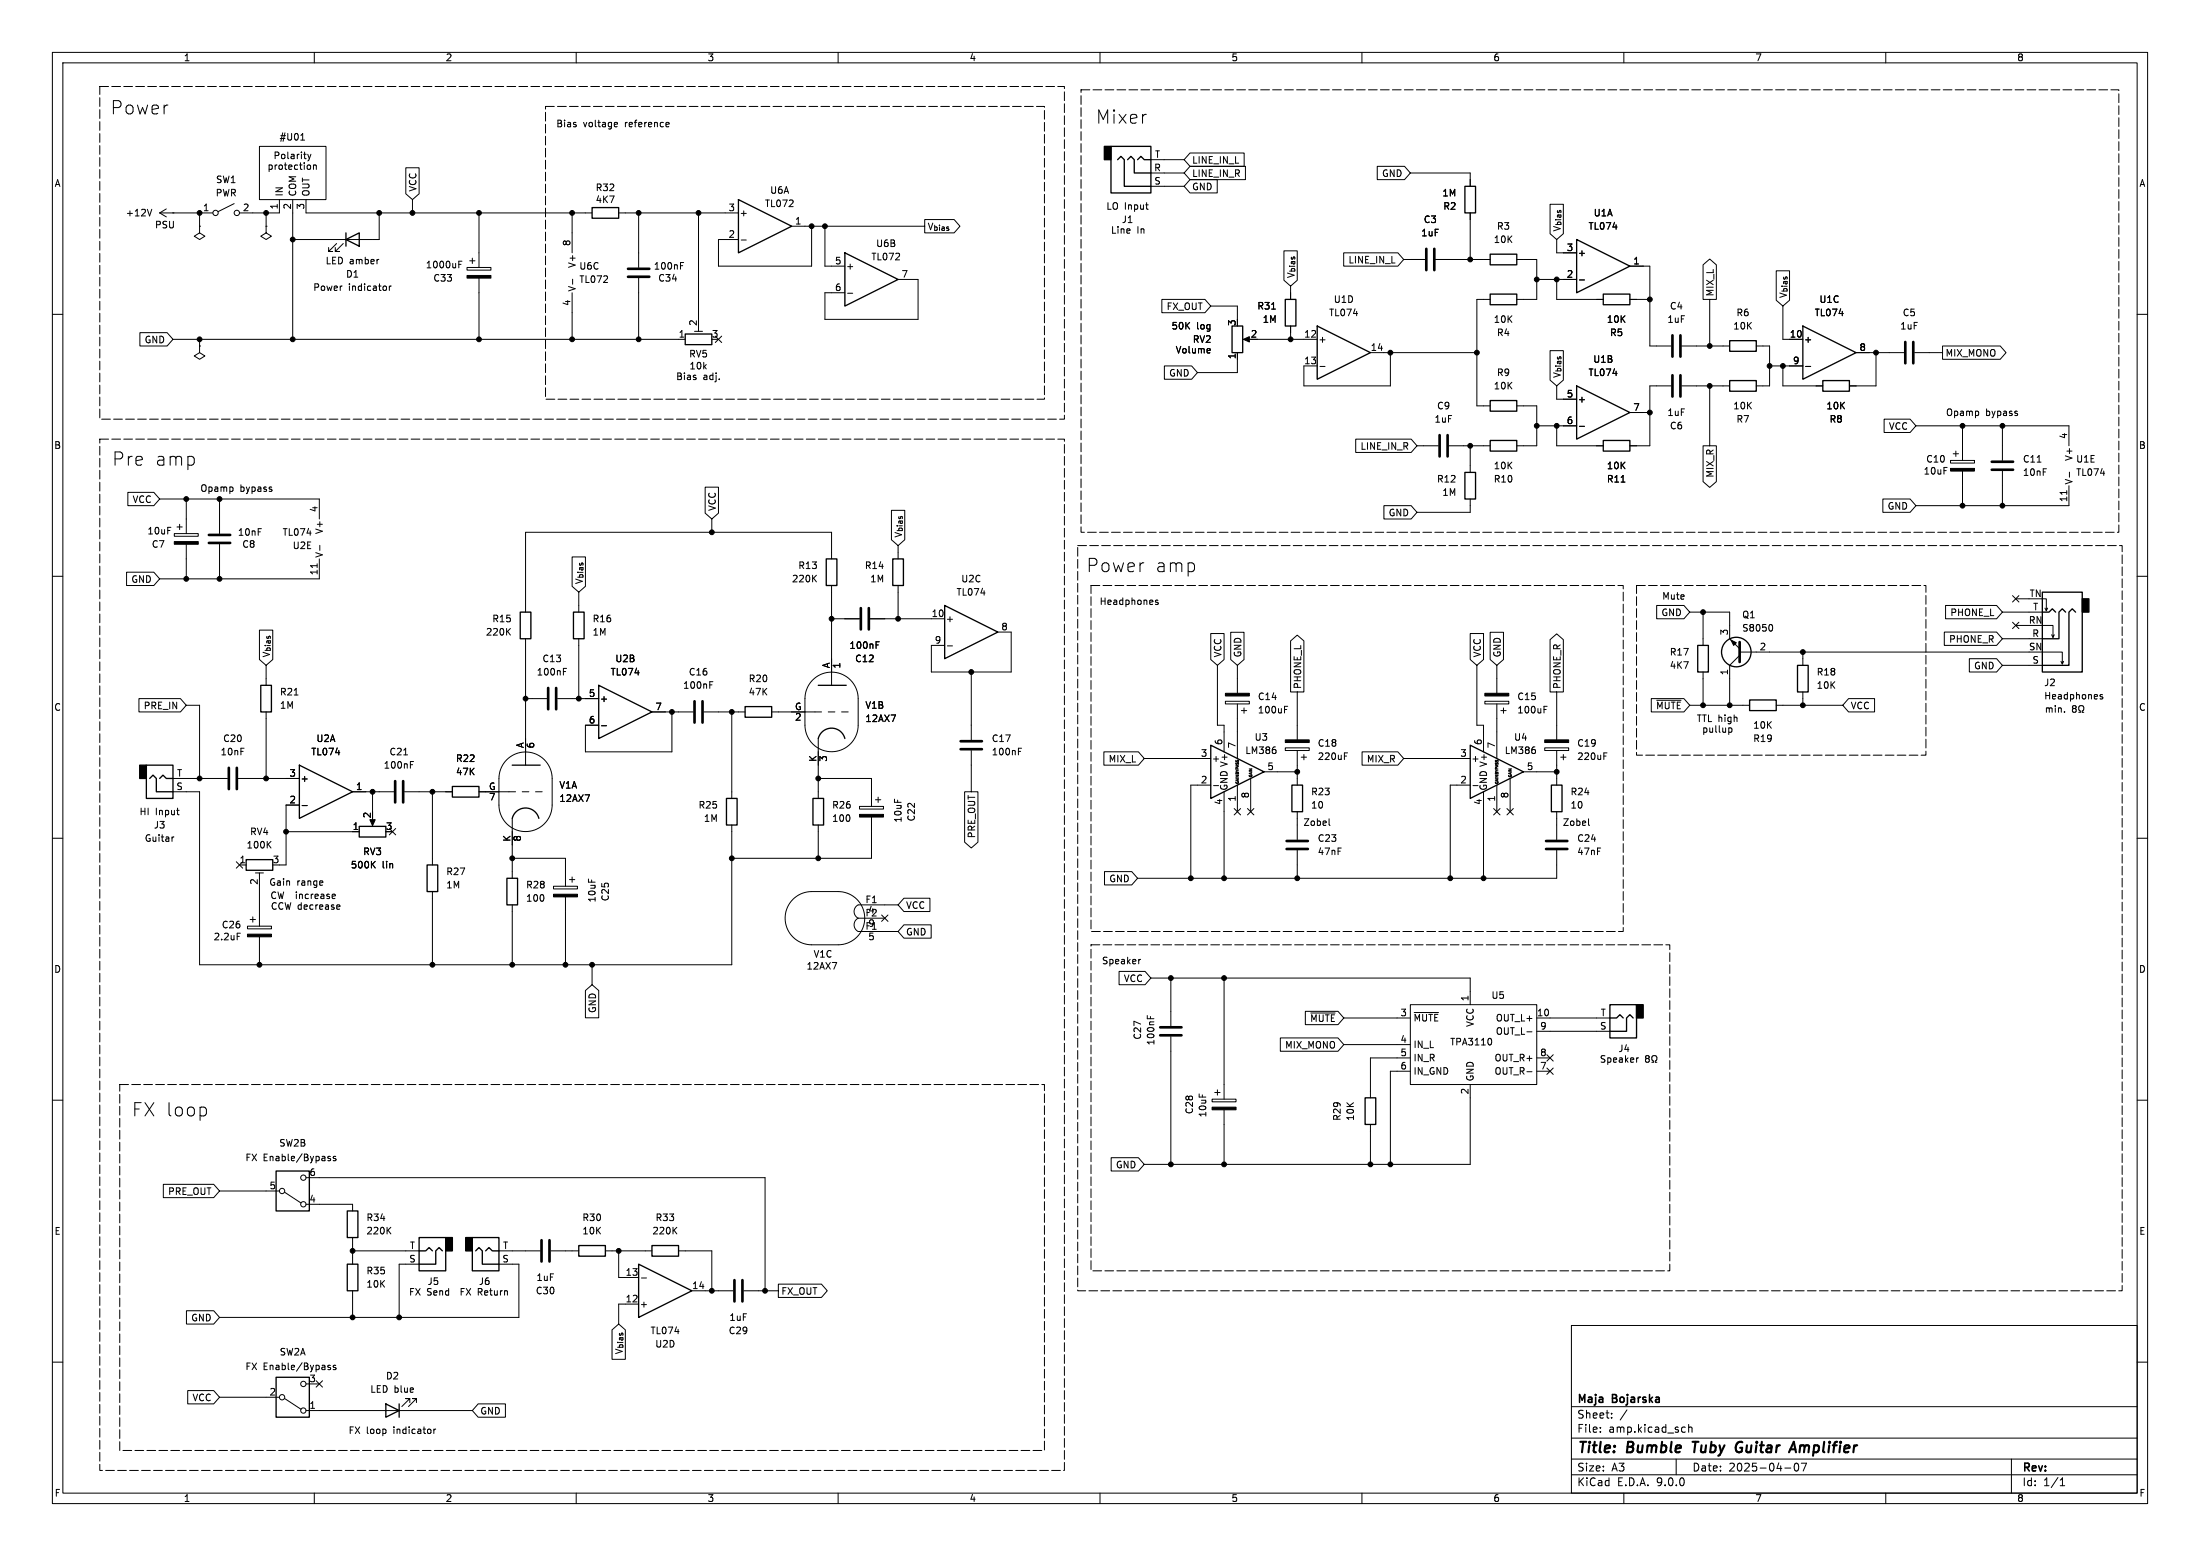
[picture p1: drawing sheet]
<svg xmlns="http://www.w3.org/2000/svg" width="420mm" height="297mm" viewBox="0 0 420 297" stroke-linecap="round" stroke-linejoin="round" font-family="sans-serif">
<g fill="none" stroke="#000" stroke-width=".19">
<path d="M10 10h400v277h-400zM12 12h396v273h-396zM60 10v2M110 10v2M160 10v2M210 10v2M260 10v2M310 10v2M360 10v2M29 39.9l-.4 1.3M31.7 39.9l-1.2 .7M44.7 38.9l-3 1.5"/>
<path d="M49.5 27.9h12.7v10.2h-12.7zM51.4 31.5v1.3M51.4 31.5h.3l.3 .2-.1 .6h-.5M52.5 31.5v.8M52.5 29.7l.6-.1 .1-.2v-.3l-.7-.1v1.3M52.9 31.5l-.4 .2M53.3 31.6l.2-.1 .4 .1v.5l-.1 .2h-.3l-.2-.1zM53.3 38.1v2.5h-7.6M53.8 29.6l.2-.2 .3 .2 .1 .4-.1 .2-.3 .1-.2-.1zM54.3 31.5h.5M54.5 31.1v1.1l.3 .1M54.9 29v1.1l.2 .2"/>
<path d="M55.1 31.9l.6-.1v-.3h-.4l-.2 .2 .1 .6h.5M55.6 29.5h.5l.1 .8M55.9 38.1v26.7M56.2 29.7l-.5 .1-.2 .2 .2 .3 .5-.1M56.8 29.4v.9M56.8 31.5h-.3l-.3 .2 .1 .6h.5M57.1 29.4l-.3 .3M57.2 31.5h.5M57.4 31.1v1.1l.3 .1M57.4 26.7h.7M57.5 29v.1M57.5 29.4v.9"/>
<path d="M57.7 25.7l.1-.2v1.2M58 29.4h.5M58.1 31.1v.1M58.1 31.5v.8M58.1 29v1.1l.4 .2M58.4 38.1v2.5h54.6M58.8 29.4l.3 .9M58.8 31.5h.3l.2 .2v.4l-.2 .2h-.3l-.2-.2zM59.1 30.3l-.3 .4M59.4 29.4l-.3 .9M59.8 31.6l.2-.1h.3l.1 .8M59.8 31.5v.8"/>
<path d="M77.5 32h2.5v5l-1.3 1.1-1.2-1.1zM78.7 38.1v2.5M117.5 23.4h.3l.1 .3-.6 .1M117.8 24.1l-.3 .1M127.3 23.4h.4v.3l-.6 .1M127.7 24.1l-.4 .1M218.7 39.1h.5M219.1 39.9h.1M219.7 35.6h6.4M219.7 33h6.4M219.7 30.5h6.4M227.2 29.2h10.3v2.6h-10.3l-1.1-1.3z"/>
<path d="M227.2 31.7h10.6v2.6h-10.6l-1.1-1.3zM227.2 34.3h5.2v2.5h-5.2l-1.1-1.2zM262.9 31.7h5.2l1.1 1.3-1.1 1.3h-5.2zM269.2 33h11.5v2.6M295.9 39h2.6v5.6l-1.3 1.1-1.3-1.1zM30.5 40.6l1.2 .8M30.5 40.6h10.1M33 40.6h.1M38.1 43.2v1.3l1 .6-1 .6-1-.6 1-.6M38.1 43.2h.1M38.1 40.6v2.6M50.8 43.2v1.3l1 .6-1 .6-1-.6 1-.6"/>
<path d="M50.8 43.2h.1M50.8 40.6v2.6M64.3 46.5l-1.6 1.5h.8h-.8v-.8M65.5 46.5l-1.5 1.5h.8h-.8v-.8M72.2 49.5h.1M72.4 40.6v5.1h-16.5M74.3 54.6v.8M74.7 54.6l-.4 .2M87.6 50.5h.4M87.6 49.9h.6M89.2 51.1h4.5v.5h-4.5zM89.7 49.8h1"/>
<path d="M90.2 49.3v1M91.4 40.6v10.5M91.4 53.1v11.7M109.2 40.6v7.7M109.2 55.9v8.9M109.3 53.3v1M118.1 40.6h22.9M121.9 40.6v10.5M121.9 53.1v11.7M129.9 50.7h.4M129.9 50.1h.6M133.3 40.6v20.4"/>
<path d="M141.5 45.8h1M151.1 43.2h25.4M154.9 43.2v7.6h-17.7v-5.1h3.8M157.5 43.2v7.6h3.8M161.8 56h1M171.4 53.3h3.9v7.7h-17.8v-5.1h3.8M176.5 41.9h5.6l1.2 1.3-1.2 1.3h-5.6zM221.8 57.1h8.2l1.1 1.3-1.1 1.3h-8.2zM231.1 58.4h5.1v2.6M242.8 59h.7M245.1 47.9h2.6v5.6l-1.3 1.1-1.3-1.1zM246.4 54.6v2.6"/>
<path d="M256.5 48.3h10.4l1.1 1.2-1.1 1.3h-10.4zM268 49.5h4M274.1 49.5h10.4M280.7 40.6v8.9M284.5 57.2h-2.6v20.3h2.6M289.6 49.5h3.8v7.7h-3.8M293.4 53.3h7.6M297.2 45.7v2.6h3.8M297.2 53.3v3.9h8.9M301.5 53.4h1M311.1 50.8h3.9v15.2h4M311.1 57.2h3.9"/>
<path d="M325.1 50.6l1.3-1.2 1.3 1.2v6.6h-2.6zM326.4 57.2v8.8M339.1 51.7h2.5v5.6l-1.2 1.1-1.3-1.1zM340.4 58.4v6.4h3.8M10 60h2M26.7 63.5h5.2l1.1 1.3-1.1 1.2h-5.2zM33 64.8h97.8M38.1 66v1.3l1 .6-1 .7-1-.7 1-.6M38.1 66h.1M38.1 64.8v1.2M132.6 63.2h1.5M133.3 62.2v1"/>
<path d="M136.6 64.2l1.2 1.2M137.8 64.2l-1.2 1.2M222.3 69.8h5.2l1.1 1.3-1.1 1.3h-5.2zM230.9 66.5l.1 .3-.6 .2M231 67.3l-.1 .1M236.2 67.3v3.8h-7.6M237.7 64.8h1.1M240 64.8h11.5M246.4 62.2v2.6M252 69.9h1M261.6 67.3h20.3M265.4 67.3v6.4h-16.5v-3.8h2.6"/>
<path d="M289.6 77.5h3.8v7.6h-3.8M295.9 66.9h2.6v5.6l-1.3 1.2-1.3-1.2zM297.2 73.7v2.5h3.8M311.1 78.7h3.9M319 73.7h-4v11.4h-3.9M321.1 73.7h9.1M321.1 66h9.1M326.4 73.7v11.4M335.3 66h2.5v7.7h-2.5M337.8 69.9h6.4M340.4 69.9v3.8h7.6M344.7 69.9h1"/>
<path d="M354.3 67.3h9.2M358.1 67.3v6.4h-5M365.5 67.3h5.3M370.8 66h11.1l1.1 1.3-1.1 1.3h-11.1zM408 60h2M24.4 94h5l1.1 1.3-1.1 1.2h-5zM30.5 95.3h30.5v3.8M35.6 95.3v6.6M41.9 95.3v6.6M134.6 93h2.6v4.9l-1.3 1.2-1.3-1.2zM135.9 99.1v2.5M170.2 97.4h2.5v5.6l-1.3 1.1-1.2-1.1z"/>
<path d="M258.8 83.8h10.6l1.1 1.3-1.1 1.3h-10.6zM264.2 96.5h5.2l1.1 1.3-1.1 1.3h-5.2zM270.5 85.1h4.1M276.6 85.1h7.9M280.7 85.1v5.1M280.7 95.3v2.5h-10.2M293.4 81.3h7.6M297.2 81.3v3.8h8.9M301.5 81.4h1M309.5 92h.7M325.1 85.1h2.6v6.8l-1.3 1.1-1.3-1.1zM359.4 95.2h5.2l1.2 1.3-1.2 1.3h-5.2z"/>
<path d="M359.7 80h4.9l1.2 1.3-1.2 1.3h-4.9zM365.8 81.3h29.2v3.8M372.4 87.9h4.5v.5h-4.5zM372.9 86.6h1M373.4 86.1v1M374.6 81.3v6.6M374.6 89.9v6.6M382.3 81.3v6.6M382.3 89.9v6.6M388.9 88.2h.7M394.6 93.6v.8M395 92.7v3.8h-29.2"/>
<path d="M395.1 90.1v1M10 110h2M24.2 109.2h5.2l1.1 1.3-1.1 1.3h-5.2zM33.3 101.9h4.5v.5h-4.5zM33.8 100.6h1M34.3 100.1v1M35.6 103.9v6.6M41.9 103.9v6.6M60.5 107.6v.7M61 106.7v3.8h-30.5M61.1 104.1v1M97.4 120l-.7 .7"/>
<path d="M109.2 106.3h2.6v5.6l-1.3 1.1-1.3-1.1zM110.5 113v3.8M155.3 110.3l.6 .8M155.9 109.8l-.8 .7M158.7 118.1h5.4M158.7 106.7v-5.1h-58.4v15.2M158.7 111.8v19M166.1 118.1h14.2M171.4 104.1v2.6M171.4 111.8v6.3M221.1 114.6l-.3-.1-.2 .2v.2l.5 .1v.3h-.5M316.3 115.6h5.2l1.1 1.2-1.1 1.3h-5.2z"/>
<path d="M322.6 116.8h7.6v5.1l1.9 1.9M325.1 116.8v6.4M338.1 119.2a.79 .79 0 0 1 0 1.3M371.4 115.6h9.8l1.1 1.2-1.1 1.3h-9.8zM382.3 116.8h7.6M384.2 113.7l1.2 1.2M384.2 118.8l1.2 1.2M384.8 114.3h2.5M384.8 119.4h2.5M385.4 113.7l-1.2 1.2M385.4 118.8l-1.2 1.2M389.9 119.4h2v2.3l.3-.5"/>
<path d="M389.9 114.3h.8v2.3l.2-.5M390.4 116.1l.3 .5M408 110h2M26.5 133.3h7.9l1.2 1.3-1.2 1.3h-7.9zM35.6 134.6h2.5v14M49.5 120.3h2.6v5.6l-1.3 1.1-1.3-1.1zM50.8 127v3.8M50.8 135.9v12.7M56.2 132.7h.7M96.9 120.5l.5 .7M100.3 133.4h4.1M100.3 121.9v24.2"/>
<path d="M106.4 133.4h7.9M107.6 128.2h.4M107.6 127.6h.6M110.5 121.9v11.5M114.8 138.5h1M124.5 135.9h7.8M128.3 135.9v7.6h-16.5v-5.1h2.5M134.4 135.9h7.8M135.5 130.7h.4M135.5 130.1h.6M139.7 135.9v16.5M147.3 135.9h9.5"/>
<path d="M155.1 129.8a5.1 5.1 0 0 1 5.6-1.1 5.1 5.1 0 0 1 3.1 4.7v5a5.1 5.1 0 0 1-5.1 5.1 5.1 5.1 0 0 1-5-5.1v-5a5.1 5.1 0 0 1 1.4-3.6zM158.1 135.9h1.3M160.7 135.9h1.2M167.2 123.1h.5M167.2 122.5h.7M180.9 123.3h.9M185.4 128.3v12.9M190.5 120.7h2.5v7.6h-15.2v-5.1h2.5M231.1 120.9h2.6v5l-1.3 1.1-1.3-1.1zM232.4 127v11.4h1.3v5.1M233.9 133.9h4.6v.5h-4.6zM234.9 120.7h2.6v5.2l-1.3 1.1-1.3-1.1z"/>
<path d="M236.2 127v5.3M236.2 134.4v10.4M237 135.6h1M237.5 135.1v1M245.2 135.4h.4M245.2 134.8h.6M246.4 122.3l1.2-1.1 1.3 1.1v9.8h-2.5zM247.6 132.1v9.1M280.7 120.9h2.5v5l-1.3 1.1-1.2-1.1zM281.9 127v11.4h1.3v5.1M283.5 133.9h4.5v.5h-4.5zM284.5 120.7h2.5v5.2l-1.3 1.1-1.2-1.1z"/>
<path d="M285.7 127v5.3M285.7 134.4v10.4M286.5 135.6h1M287 135.1v1M294.8 135.4h.4M294.8 134.8h.6M295.9 122.1l1.3-1.1 1.3 1.1v10h-2.6zM297.2 132.1v9.1M315.2 133.3h6.3l1.1 1.3-1.1 1.3h-6.3zM316.3 133.7h4.6M322.6 134.6h11.4M325.1 128.3v6.3"/>
<path d="M330.5 139l.1 .2v.5l-.2 .1-.4-.1M332.1 124.5h55.2M332.1 125.1l-1.9 1.9v7.6M339.1 134.6h12.7M344.2 124.5v2.5M344.2 132.1v2.5M352.9 133.3h5v2.6h-5l-1.1-1.3zM371.2 120.6h10l1.1 1.3-1.1 1.3h-10zM376 125.7h5.2l1.1 1.3-1.1 1.3h-5.2zM382.3 127h7.6M382.3 121.9h7.6M389.9 124.5h3.8v2.2l.3-.5"/>
<path d="M391.7 121.2l.2 .5M393.4 126.2l.3 .5M394.1 135.8v.2M395.9 135.2l-.3-.2 .3-.3h.2l.3 .2-.3 .3M395.9 135.2l-.3 .3 .1 .3 .2 .2 .3-.1 .2-.2v-.2l-.3-.3M395.9 135.2h.2M396.8 136h.3v-.3a.54 .54 0 0 1-.2-.7 .54 .54 0 0 1 .7-.2l.2 .6-.3 .3v.3h.3M401.4 132.6h-.3l-.2 .2 .1 .1 .4 .2v.3h-.5M10 160h2M33 151.1h5.1v33.1h101.6v-26.7M33 148.6h10.4M33.2 159.8h-.2"/>
<path d="M33.7 154.7h.5M34.1 155.5h.1M45.5 148.6h11.6M54.6 158.8h14M57.1 153.7h-2.5v11.4h-1.3M57.7 153.8h.9M67.3 151.1h7.9M71.1 151.1v3.8M71.1 156.2v1M74.3 158.1l1.2 1.3M75.5 158.1l-1.2 1.3M77.1 144.1h.7"/>
<path d="M77.2 151.1h9.2M78.3 146h.5M78.3 145.4h.7M82.5 151.1v14M91.4 151.1h7M96.7 145a5.1 5.1 0 0 1 5.6-1.1 5.1 5.1 0 0 1 3.1 4.7v5.1a5.1 5.1 0 0 1-5.1 5 5.1 5.1 0 0 1-5.1-5v-5.1a5.1 5.1 0 0 1 1.5-3.6zM97.8 156.2v11.4M99.7 151.1h1.3M102.2 151.1h1.3M156.2 141v11.4M156.2 157.5v6.3M156.2 148.6h10.2v5.3"/>
<path d="M164.1 153.9h4.6v.5h-4.6zM166.4 156v7.8h-26.7M167.1 152.7h1M167.6 152.1v1.1M184.1 151.1h2.6v9.6l-1.3 1.2-1.3-1.2zM185.4 143.3v7.8M194.4 143.4h.4M194.4 142.8h.6M210.7 143.5h6.6l1.1 1.3-1.1 1.3h-6.6zM218.4 144.8h12.7M231.1 149.9h-3.8v17.7M231.7 150h.9"/>
<path d="M233.7 151.1v16.5M235.6 154.3l1.2 1.2M236.2 149.9v5M236.8 154.3l-1.2 1.2M238.2 154.3l1.2 1.2M238.8 148.6v6.3M239.4 154.3l-1.2 1.2M241.3 147.3h6.3M243.5 143.2v.5M245.4 142.7h4.5v.6h-4.5zM247.6 143.3v6.6M247.6 154.9v5.4"/>
<path d="M248.4 144.5h1M248.9 144v1M253.7 156.3v1.1l.2 .2M256.7 144.3h.4M256.7 143.7h.6M260 143.5h6.9l1.1 1.3-1.1 1.3h-6.9zM268 144.8h12.7M280.7 149.9h-3.8v17.7M281.2 150h1M283.2 151.1v16.5M285.1 154.3l1.3 1.2M285.7 149.9v5"/>
<path d="M286.4 154.3l-1.3 1.2M287.7 154.3l1.2 1.2M288.3 148.6v6.3M288.9 154.3l-1.2 1.2M290.8 147.3h6.4M293.1 143.2v.5M294.9 142.7h4.6v.6h-4.6zM297.2 143.3v6.6M297.2 154.9v5.4M297.9 144.5h1.1M298.4 144v1M303.3 156.3v1.1l.1 .2"/>
<path d="M306.2 144.3h.4M306.2 143.7h.6M408 160h2M45.1 164.5l1.2 1.2M45.3 178.1h.6M45.7 165.1h1.3M46.3 164.5l-1.2 1.2M47.2 176.8h4.6v.5h-4.6zM47.8 175.5h1M48.3 175v1M48.8 166.6h1.5M49.5 166.6v1"/>
<path d="M49.5 168.9v7.9M49.5 178.8v5.4M51.2 161.1l.5 .8M51.7 160.6l-.7 .7M63.6 170.7h.4v.3l-.6 .1M64 171.5h-.4M64.5 172.7l.3 .1 .1 .2-.6 .1M64.8 173.5l-.3 .1M71.1 165l.5 .7M71.6 164.4l-.7 .7M82.5 170.2v14M97.8 172.7v11.5"/>
<path d="M97.8 163.8h10.1v5.4M105.7 169.2h4.5v.5h-4.5zM107.9 171.2v13M108.7 167.9h1M109.2 167.4v1M151.4 171.7a5.1 5.1 0 0 1 3.5-1.5h5.1a5.1 5.1 0 0 1 5.1 5.1 5.1 5.1 0 0 1-5.1 5h-5.1a5.1 5.1 0 0 1-4.6-3.1 5.1 5.1 0 0 1 1.1-5.5zM163.8 175.3a1.42 1.42 0 0 0-.8 1.2 1.42 1.42 0 0 0 .8 1.3h7.6M163.8 175.3h5.1M166.6 177.4h.7M168.3 174.7l1.2 1.2M169.5 174.7l-1.2 1.2M171.4 172.7h-7.6a1.42 1.42 0 0 0-.8 1.3 1.42 1.42 0 0 0 .8 1.3"/>
<path d="M172.6 171.4h4.9v2.6h-4.9l-1.2-1.3zM172.6 176.5h5.2v2.6h-5.2l-1.2-1.3zM210.9 166.4h5.2l1.1 1.2-1.1 1.3h-5.2zM247.6 162.3v5.3M297.2 162.3v5.3h-80M111.8 189.1l1.2-1.1 1.3 1.1v5.2h-2.5zM113 184.2v3.8M213.6 185.4h5l1.1 1.3-1.1 1.3h-5zM217.8 183.1l-.4 .1M219 193.8v.6M219.6 194v.4M219.7 186.7h61v5.1"/>
<path d="M223.5 186.7v9.1M223.5 197.9v24.3M233.7 186.7v23.1M244.4 198.1h11l1.1 1.3-1.1 1.3h-11zM249.2 193h6.2l1.1 1.3-1.1 1.3h-6.2zM250.2 193.4h4.7M256.5 194.3h12.7M256.5 199.4h12.7M269.2 191.8h24.2v15.2h-24.2zM270 193.3h4.6M284.6 198.3l.2 .4-.2 .6M291.5 196.9h1"/>
<path d="M293.4 196.9h13.9M293.4 194.3h13.9M10 210h2M231.4 209.8h4.6v.5h-4.6zM231.9 208.5h1M232.4 208v1M233.7 211.8v10.4M261.6 214.6v7.6M269.2 201.9h-7.6v7.7M269.2 204.5h-3.8v17.7M280.7 207v15.2h-62.3M291.5 204.6h1"/>
<path d="M293.4 201.9h2.5M293.4 204.5h2.5M295.3 203.9l1.2 1.2M295.3 201.3l1.2 1.2M296.5 203.9l-1.2 1.2M296.5 201.3l-1.2 1.2M312.8 201.9l-.3 .1M314.4 202l-.3-.2 .3-.3h.2l.3 .2-.3 .3M314.4 202l-.3 .3 .1 .3 .2 .2 .3-.1 .2-.2v-.2l-.3-.3M314.4 202h.2M315.3 202.8h.3v-.3a.54 .54 0 0 1-.2-.7 .54 .54 0 0 1 .7-.2l.2 .6-.3 .3v.3h.3M408 210h2"/>
<path d="M31.2 226.1h9.6l1.1 1.2-1.1 1.3h-9.6zM41.9 227.3h11.4M54.4 227.6l3.1 2M58.4 229.9h8.9v1.2M58.4 224.8h87.6v21.6M63.1 220.8l-.3-.1-.2 .2v.2l.5 .1v.3h-.5M64.1 220.8l-.3-.1-.2 .2 .1 .2 .4 .1v.3h-.5M67.3 236.2v5.1M67.3 238.8h12.7M74.1 234.8l.5 .7M74.6 234.3l-.7 .7M95.2 238.8h7.9"/>
<path d="M105.2 238.8h5.3M115.6 238.8h8.9M118.1 238.8v5h3.8M128.7 234.8l.5 .7M129.2 234.3l-.7 .7M129.5 238.8h6.4v7.6M212.1 221h5.2l1.1 1.2-1.1 1.3h-5.2zM35.6 250.2h5.2l1.1 1.3-1.1 1.2h-5.2zM67.3 246.4v5.1M80 241.3h-3.8v10.2M95.2 241.3h3.9v10.2h-57.2M116.8 253.8l1.3-1.1 1.3 1.1v5.7h-2.6z"/>
<path d="M121.9 248.9h-3.8v3.8M122.4 243.9h1M132.1 246.4h7.9M142 246.4h6.6M148.6 245.1h8.2l1.1 1.3-1.1 1.3h-8.2zM300 253h108v32h-108zM10 260h2M35.8 265.4h5l1.1 1.3-1.1 1.3h-5zM41.9 266.7h11.4M54.4 267l3.1 2M58.4 269.2h31.8M58.4 264.2h2.6"/>
<path d="M60.4 263.6l1.2 1.2M61.6 263.6l-1.2 1.2M63.1 260.7l-.3-.1-.2 .2v.2l.5 .1v.3h-.5M64.1 260.7l-.3-.1-.2 .2 .1 .2 .4 .1v.3h-.5M78.2 267.7v-.7h-.7h.7l-1.5 1.5M79.5 267.7v-.7h-.8h.8l-1.5 1.5M82.8 272.8v.8M83.2 272.8l-.4 .2M91.3 268h5.2v2.5h-5.2l-1.1-1.3zM300 278.5h108M300 274.5h108M300 268.5h108"/>
<path d="M305.5 273.2v.2M305.5 272.5v.1M307.7 270.5v.2M307.7 269.8v.1M310.6 269.1l-1.3 1.9M320 278.5v3M321.6 272.4l.1 .1M321.7 273.3l-.1 .1M322.4 271.9v1.5M322.4 272.5l.2-.1 .3 .1 .1 .9M342.7 279.4l.2-.1a.8 .8 0 0 1 .5 .7 .8 .8 0 0 1-.5 .8l-.2-.2-.2-.4zM344.9 279.3l-.7 1.5"/>
<path d="M384 278.5v6.5M408 260h2M60 285v2M110 285v2M160 285v2M210 285v2M260 285v2M300 281.5h108M310 285v2M340.7 280.2h1.2M360 285v2M393.3 283.6h.9"/>
<path d="M393.3 282.5l.4-.4v1.5"/>
<circle cx="41.1" cy="40.6" r=".51"/>
<circle cx="45.2" cy="40.6" r=".51"/>
<circle cx="53.8" cy="227.3" r=".51"/>
<circle cx="57.9" cy="224.8" r=".51"/>
<circle cx="57.9" cy="229.9" r=".51"/>
<circle cx="53.8" cy="266.7" r=".51"/>
<circle cx="57.9" cy="264.2" r=".51"/>
<circle cx="57.9" cy="269.2" r=".51"/>
</g>
<path d="M323.1 275.2h1.2M323.7 275.2l-.3 2M332.2 276.3h.4M332.4 277.1l-.5 .1M332.4 275.2l-.5 .1M341.8 276.6h.9M342.4 275.2l.5 2" fill="none" stroke="#000" stroke-width=".4"/>
<g fill="none" stroke="#000" stroke-width=".51">
<path d="M119.9 52.8h4.1M119.9 51.3h4.1M272.3 47.5v4.1M273.8 47.5v4.1M319.3 64v4.1M319.3 71.6v4.1M320.8 64v4.1M320.8 71.6v4.1M363.7 65.3v4M365.3 65.3v4M274.8 83.1v4M276.4 83.1v4"/>
<path d="M380.2 89.7h4.1M380.2 88.1h4.1M39.9 103.6h4M39.9 102.1h4M164.3 116.1v4M165.9 116.1v4M104.6 131.3v4.1M106.2 131.3v4.1M132.6 133.9v4M134.1 133.9v4M332.1 122.6v3.8M43.7 146.6v4"/>
<path d="M45.2 146.6v4M75.4 149.1v4.1M77 149.1v4.1M183.4 143h4.1M183.4 141.5h4.1M245.6 162.1h4.1M245.6 160.5h4.1M295.1 162.1h4.1M295.1 160.5h4.1M221.5 197.6h4.1M221.5 196.1h4.1M103.4 236.7v4.1"/>
<path d="M104.9 236.7v4.1M140.2 244.3v4.1M141.7 244.3v4.1"/>
</g>
<g fill="#000" stroke="#000" stroke-width=".19">
<path d="M89.2 52.6h4.5v.5h-4.5zM237.4 64.8l1.1-.5v1zM372.4 89.4h4.5v.5h-4.5zM33.3 103.4h4.5v.5h-4.5zM233.9 132.3h4.6v.5h-4.6zM283.5 132.3h4.5v.5h-4.5zM330.5 122.2l1 .5-.5 .5zM70.6 156.5h1l-.5 1.1zM164.1 155.4h4.6v.6h-4.6zM245.4 141.2h4.5v.5h-4.5zM294.9 141.2h4.6v.5h-4.6zM47.2 178.3h4.6v.5h-4.6z"/>
<path d="M105.7 170.7h4.5v.5h-4.5zM231.4 211.3h4.6v.5h-4.6z"/>
<circle cx="38.1" cy="40.6" r=".46"/>
<circle cx="50.8" cy="40.6" r=".46"/>
<circle cx="55.9" cy="45.7" r=".46"/>
<circle cx="72.4" cy="40.6" r=".46"/>
<circle cx="78.7" cy="40.6" r=".46"/>
<circle cx="91.4" cy="40.6" r=".46"/>
<circle cx="109.2" cy="40.6" r=".46"/>
<circle cx="121.9" cy="40.6" r=".46"/>
<circle cx="133.3" cy="40.6" r=".46"/>
<circle cx="154.9" cy="43.2" r=".46"/>
<circle cx="157.5" cy="43.2" r=".46"/>
<circle cx="280.7" cy="49.5" r=".46"/>
<circle cx="293.4" cy="53.3" r=".46"/>
<circle cx="297.2" cy="53.3" r=".46"/>
<circle cx="315" cy="57.2" r=".46"/>
<circle cx="38.1" cy="64.8" r=".46"/>
<circle cx="55.9" cy="64.8" r=".46"/>
<circle cx="91.4" cy="64.8" r=".46"/>
<circle cx="109.2" cy="64.8" r=".46"/>
<circle cx="121.9" cy="64.8" r=".46"/>
<circle cx="246.4" cy="64.8" r=".46"/>
<circle cx="265.4" cy="67.3" r=".46"/>
<circle cx="281.9" cy="67.3" r=".46"/>
<circle cx="315" cy="78.7" r=".46"/>
<circle cx="326.4" cy="73.7" r=".46"/>
<circle cx="326.4" cy="66" r=".46"/>
<circle cx="337.8" cy="69.9" r=".46"/>
<circle cx="340.4" cy="69.9" r=".46"/>
<circle cx="358.1" cy="67.3" r=".46"/>
<circle cx="35.6" cy="95.3" r=".46"/>
<circle cx="41.9" cy="95.3" r=".46"/>
<circle cx="280.7" cy="85.1" r=".46"/>
<circle cx="293.4" cy="81.3" r=".46"/>
<circle cx="297.2" cy="81.3" r=".46"/>
<circle cx="374.6" cy="81.3" r=".46"/>
<circle cx="374.6" cy="96.5" r=".46"/>
<circle cx="382.3" cy="81.3" r=".46"/>
<circle cx="382.3" cy="96.5" r=".46"/>
<circle cx="35.6" cy="110.5" r=".46"/>
<circle cx="41.9" cy="110.5" r=".46"/>
<circle cx="135.9" cy="101.6" r=".46"/>
<circle cx="158.7" cy="118.1" r=".46"/>
<circle cx="171.4" cy="118.1" r=".46"/>
<circle cx="325.1" cy="116.8" r=".46"/>
<circle cx="100.3" cy="133.4" r=".46"/>
<circle cx="110.5" cy="133.4" r=".46"/>
<circle cx="128.3" cy="135.9" r=".46"/>
<circle cx="139.7" cy="135.9" r=".46"/>
<circle cx="185.4" cy="128.3" r=".46"/>
<circle cx="325.1" cy="134.6" r=".46"/>
<circle cx="330.2" cy="134.6" r=".46"/>
<circle cx="344.2" cy="124.5" r=".46"/>
<circle cx="344.2" cy="134.6" r=".46"/>
<circle cx="38.1" cy="148.6" r=".46"/>
<circle cx="50.8" cy="148.6" r=".46"/>
<circle cx="54.6" cy="158.8" r=".46"/>
<circle cx="71.1" cy="151.1" r=".46"/>
<circle cx="82.5" cy="151.1" r=".46"/>
<circle cx="156.2" cy="148.6" r=".46"/>
<circle cx="247.6" cy="147.3" r=".46"/>
<circle cx="297.2" cy="147.3" r=".46"/>
<circle cx="97.8" cy="163.8" r=".46"/>
<circle cx="139.7" cy="163.8" r=".46"/>
<circle cx="156.2" cy="163.8" r=".46"/>
<circle cx="227.3" cy="167.6" r=".46"/>
<circle cx="233.7" cy="167.6" r=".46"/>
<circle cx="247.6" cy="167.6" r=".46"/>
<circle cx="276.9" cy="167.6" r=".46"/>
<circle cx="283.2" cy="167.6" r=".46"/>
<circle cx="49.5" cy="184.2" r=".46"/>
<circle cx="82.5" cy="184.2" r=".46"/>
<circle cx="97.8" cy="184.2" r=".46"/>
<circle cx="107.9" cy="184.2" r=".46"/>
<circle cx="113" cy="184.2" r=".46"/>
<circle cx="223.5" cy="186.7" r=".46"/>
<circle cx="233.7" cy="186.7" r=".46"/>
<circle cx="67.3" cy="238.8" r=".46"/>
<circle cx="118.1" cy="238.8" r=".46"/>
<circle cx="223.5" cy="222.2" r=".46"/>
<circle cx="233.7" cy="222.2" r=".46"/>
<circle cx="261.6" cy="222.2" r=".46"/>
<circle cx="265.4" cy="222.2" r=".46"/>
<circle cx="67.3" cy="251.5" r=".46"/>
<circle cx="76.2" cy="251.5" r=".46"/>
<circle cx="135.9" cy="246.4" r=".46"/>
<circle cx="146" cy="246.4" r=".46"/>
</g>
<g fill="none" stroke="#000" stroke-width=".25">
<path d="M113 39.6h5.1v2.1h-5.1zM141 38.1l10.1 5.1-10.1 5.1zM212.1 27.9h7.6v8.9h-7.6zM213.4 30.5l.6-.7 .6 .7v5.1h5.1M215.3 30.5l.6-.7 .6 .7v2.5h3.2M217.2 30.5l.6-.7 .6 .7h1.3M279.7 35.6h2v5h-2zM66 45.7l2.6-1.2v2.5zM66 44.5v2.5M161.3 48.3l10.1 5-10.1 5.1zM245.4 57.2h2v5h-2zM284.5 56.1h5.1v2.1h-5.1z"/>
<path d="M284.5 48.5h5.1v2h-5.1zM301 45.7l10.1 5.1-10.1 5.1zM306.1 56.1h5v2.1h-5zM130.8 63.8h5.1v2h-5.1zM235.2 62.2h2v5.1h-2zM251.5 62.2l10.1 5.1-10.1 5.1zM284.5 76.5h5.1v2h-5.1zM301 73.7l10.1 5-10.1 5.1zM330.2 65h5.1v2.1h-5.1zM330.2 72.6h5.1v2.1h-5.1zM344.2 62.2l10.1 5.1-10.1 5.1zM348 72.6h5.1v2.1h-5.1z"/>
<path d="M279.7 90.2h2v5.1h-2zM284.5 84.1h5.1v2h-5.1zM306.1 84.1h5v2h-5zM99.3 116.8h2v5.1h-2zM109.5 116.8h2v5.1h-2zM157.7 106.7h2.1v5.1h-2.1zM170.4 106.7h2.1v5.1h-2.1zM180.3 115.6l10.2 5.1-10.2 5zM389.9 113h7.6v15.3h-7.6zM389.9 116.8h1.3l.6-.6 .6 .6M394.3 116.8l-.6-.6-.6 .6v5.1h-3.2M396.2 116.8l-.6-.6-.6 .6v10.2h-5.1"/>
<path d="M49.8 130.8h2v5.1h-2zM114.3 130.8l10.2 5.1-10.2 5.1zM142.2 134.9h5.1v2h-5.1zM156.2 130.8h5.3M324.1 123.2h2v5.1h-2zM334 133.6h5.1v2h-5.1zM343.2 127h2v5.1h-2zM27.9 146.1h5.1v6.3h-5.1zM28.6 148.6l.6-.6 .6 .6v2.5h3.2M30.5 148.6l.6-.6 .6 .6h1.3M57.1 146.1l10.2 5-10.2 5.1zM68.6 157.7h5.1v2.1h-5.1z"/>
<path d="M86.4 150.1h5v2h-5zM97.8 146.1h5.3M97.8 156.2a2.62 2.62 0 0 1 2.5-2 2.62 2.62 0 0 1 2.6 2M138.7 152.4h2v5.1h-2zM155.2 152.4h2v5.1h-2zM156.2 141a2.62 2.62 0 0 1 2.5-2 2.62 2.62 0 0 1 2.6 2M231.1 142.2l10.2 5.1-10.2 5.1zM246.6 149.9h2.1v5h-2.1zM280.7 142.2l10.1 5.1-10.1 5.1zM296.2 149.9h2v5h-2zM47 164.1h5.1v2h-5.1zM81.5 165.1h2.1v5.1h-2.1z"/>
<path d="M96.8 167.6h2v5.1h-2zM307.3 191.8h5.1v6.3h-5.1zM307.3 194.3h1.3l.6-.6 .7 .6M311.8 194.3l-.7-.6-.6 .6v2.6h-3.2M260.6 209.6h2v5h-2zM52.7 223.5h6.4v7.6h-6.4zM66.3 231.1h2v5.1h-2zM80 236.2h5.1v6.4h-5.1zM80 238.8h1.3l.6-.7 .6 .7M84.5 238.8l-.7-.7-.6 .7v2.5h-3.2M90.2 236.2h5v6.4h-5zM90.8 238.8l.6-.7 .7 .7v2.5h3.1"/>
<path d="M92.7 238.8l.6-.7 .7 .7h1.2M110.5 237.7h5.1v2.1h-5.1zM124.5 237.7h5v2.1h-5zM66.3 241.3h2v5.1h-2zM121.9 241.3l10.2 5.1-10.2 5.1zM52.7 262.9h6.4v7.6h-6.4zM73.7 268l2.5 1.2-2.5 1.3zM76.2 268v2.5"/>
<circle cx="331.5" cy="124.5" r="2.82"/>
</g>
<path d="M210.8 27.9h1.3v2.6h-1.3zM397.5 114.3h1.3v2.5h-1.3zM26.7 146.1h1.2v2.5h-1.2zM312.4 191.8h1.3v2.5h-1.3zM85.1 236.2h1.3v2.6h-1.3zM88.9 236.2h1.3v2.6h-1.3z" fill="#000" stroke="#000" stroke-width=".25"/>
<path d="M19 16.5h184.2v63.5h-184.2zM206.4 17.1h198.1v84.5h-198.1zM104.1 20.3h95.3v55.9h-95.3zM19 83.8h184.2v196.9h-184.2zM205.7 104.1h199.4v142.3h-199.4zM208.3 111.8h101.6v66h-101.6zM312.4 111.8h55.3v32.3h-55.3zM208.3 180.3h110.5v62.3h-110.5zM22.9 207h176.5v69.9h-176.5z" fill="none" stroke="#000" stroke-width=".19" stroke-dasharray="1.7 .6"/>
<g font-size="3.5">
<text x="21.1" y="22.1">Power</text>
<text x="209.2" y="23.9">Mixer</text>
<text x="21.4" y="89.1">Pre</text>
<text x="29.6" y="89.1">amp</text>
<text x="207.4" y="109.5">Power</text>
<text x="220.5" y="109.5">amp</text>
<text x="25.2" y="213.3">FX loop</text>
</g>
<g font-size="2.8">
<text x="301" y="277.9">Title:</text>
<text x="310.6" y="277.9">Bumble</text>
<text x="324" y="277.9">Tuby</text>
<text x="333" y="277.9">Guitar</text>
<text x="344.3" y="277.9">Amplifier</text>
</g>
<g font-size="2.1">
<text x="301" y="268.2">Maja</text>
<text x="307.9" y="268.2">Bojarska</text>
<text x="301" y="273.7">File:</text>
<text x="301" y="271">Sheet:</text>
<text x="307.1" y="273.7">amp.kicad_sch</text>
<text x="301" y="281.1">Size:</text>
<text x="307.6" y="281.1">A3</text>
<text x="323" y="281.1">Date:</text>
<text x="330" y="281.1">2025-04-07</text>
<text x="386" y="281.3">Rev:</text>
<text x="301" y="283.9">KiCad</text>
<text x="308.7" y="283.9">E.D.A.</text>
<text x="316.3" y="283.9">9.0.0</text>
<text x="386" y="283.9">Id:</text>
<text x="390.1" y="283.9">1/1</text>
</g>
<g font-size="1.8">
<text x="35" y="11.9">1</text>
<text x="85" y="11.9">2</text>
<text x="135" y="11.9">3</text>
<text x="185" y="11.9">4</text>
<text x="235" y="11.9">5</text>
<text x="285" y="11.9">6</text>
<text x="335" y="11.9">7</text>
<text x="385" y="11.9">8</text>
<text x="53.3" y="27">#U01</text>
<text x="106.1" y="24.5">Bias</text>
<text x="111.3" y="24.5">voltage</text>
<text x="119.4" y="24.5">reference</text>
<text x="10.3" y="35.9">A</text>
<text x="41.1" y="35.2">SW1</text>
<text x="220.2" y="32.8">R</text>
<text x="220.3" y="35.3">S</text>
<text x="220.4" y="30.2">T</text>
<text x="227.5" y="31.4">LINE_IN_L</text>
<text x="227.5" y="34">LINE_IN_R</text>
<text x="263.7" y="34">GND</text>
<text x="408.3" y="35.9">A</text>
<text x="23.9" y="41.5">+12V</text>
<text x="38.7" y="40.4">1</text>
<text x="41.1" y="37.7">PWR</text>
<text x="46.3" y="40.4">2</text>
<text x="53.1" y="40.1" transform="rotate(-90 53.1 40.1)">1</text>
<text x="54.2" y="37.6" transform="rotate(-90 54.2 37.6)">IN</text>
<text x="55.6" y="40.1" transform="rotate(-90 55.6 40.1)">2</text>
<text x="56.7" y="37.6" transform="rotate(-90 56.7 37.6)">COM</text>
<text x="58.2" y="40.1" transform="rotate(-90 58.2 40.1)">3</text>
<text x="59.3" y="37.6" transform="rotate(-90 59.3 37.6)">OUT</text>
<text x="79.7" y="36.7" transform="rotate(-90 79.7 36.7)">VCC</text>
<text x="113.6" y="36.7">R32</text>
<text x="113.6" y="39">4K7</text>
<text x="139" y="40.4">3</text>
<text x="141.1" y="41.5">+</text>
<text x="145.9" y="39.7">TL072</text>
<text x="146.9" y="37.2">U6A</text>
<text x="211.1" y="40.2">LO Input</text>
<text x="227.5" y="36.5">GND</text>
<text x="275.3" y="37.7">1M</text>
<text x="275.4" y="40.2">R2</text>
<text x="304.2" y="41.5">U1A</text>
<text x="29.5" y="43.8">PSU</text>
<text x="109" y="47.1" transform="rotate(-90 109 47.1)">8</text>
<text x="139" y="45.5">2</text>
<text x="151.7" y="42.9">1</text>
<text x="167.2" y="47.3">U6B</text>
<text x="177" y="44.1">V_{bias}</text>
<text x="212" y="44.8">Line</text>
<text x="214.1" y="42.8">J1</text>
<text x="217" y="44.8">In</text>
<text x="271.2" y="45.3">1uF</text>
<text x="271.7" y="42.8">C3</text>
<text x="285.1" y="46.6">10K</text>
<text x="285.7" y="44">R3</text>
<text x="298.1" y="44.3" transform="rotate(-90 298.1 44.3)">V_{bias}</text>
<text x="303.2" y="44">TL074</text>
<text x="62.1" y="50.6">LED amber</text>
<text x="66" y="53.2">D1</text>
<text x="81.2" y="51.4">1000uF</text>
<text x="82.6" y="53.9">C33</text>
<text x="110.1" y="51.3" transform="rotate(-90 110.1 51.3)">V+</text>
<text x="110.5" y="51.7">U6C</text>
<text x="124.7" y="51.7">100nF</text>
<text x="125.6" y="53.9">C34</text>
<text x="159.3" y="50.5">5</text>
<text x="161.4" y="51.7">+</text>
<text x="166.3" y="49.9">TL072</text>
<text x="172" y="53.1">7</text>
<text x="247.3" y="53.2" transform="rotate(-90 247.3 53.2)">V_{bias}</text>
<text x="257.3" y="50.5">LINE_IN_L</text>
<text x="299" y="48">3</text>
<text x="299" y="53.1">2</text>
<text x="301.1" y="49.1">+</text>
<text x="311.7" y="50.5">1</text>
<text x="59.7" y="55.7">Power</text>
<text x="66.5" y="55.7">indicator</text>
<text x="109" y="58.5" transform="rotate(-90 109 58.5)">4</text>
<text x="110.1" y="55.8" transform="rotate(-90 110.1 55.8)">V-</text>
<text x="110.5" y="54.2">TL072</text>
<text x="159.3" y="55.6">6</text>
<text x="222.6" y="59.4">FX_OUT</text>
<text x="239.9" y="59.3">R31</text>
<text x="254.5" y="58">U1D</text>
<text x="318.7" y="59.3">C4</text>
<text x="327.3" y="56.7" transform="rotate(-90 327.3 56.7)">MIX_L</text>
<text x="341.3" y="57" transform="rotate(-90 341.3 57)">V_{bias}</text>
<text x="347.2" y="58">U1C</text>
<text x="27.5" y="65.7">GND</text>
<text x="129.5" y="64.5">1</text>
<text x="133.1" y="62.3" transform="rotate(-90 133.1 62.3)">2</text>
<text x="135.8" y="64.5">3</text>
<text x="223.6" y="63.1">50K</text>
<text x="227.6" y="65.6">RV2</text>
<text x="228.4" y="63.1">log</text>
<text x="236" y="62.3" transform="rotate(-90 236 62.3)">3</text>
<text x="238.7" y="64.5">2</text>
<text x="241" y="61.8">1M</text>
<text x="248.9" y="64.5">12</text>
<text x="251.6" y="65.6">+</text>
<text x="253.6" y="60.6">TL074</text>
<text x="285.1" y="61.8">10K</text>
<text x="285.7" y="64.4">R4</text>
<text x="306.7" y="61.8">10K</text>
<text x="307.3" y="64.4">R5</text>
<text x="318.2" y="61.8">1uF</text>
<text x="330.8" y="63.1">10K</text>
<text x="331.4" y="60.6">R6</text>
<text x="341.6" y="64.5">10</text>
<text x="344.3" y="65.6">+</text>
<text x="346.3" y="60.6">TL074</text>
<text x="362.7" y="63.1">1uF</text>
<text x="363.1" y="60.6">C5</text>
<text x="131.5" y="68.4">RV5</text>
<text x="131.5" y="70.7">10k</text>
<text x="224.3" y="67.7">Volume</text>
<text x="236" y="68.7" transform="rotate(-90 236 68.7)">1</text>
<text x="248.9" y="69.6">13</text>
<text x="261.6" y="67.1">14</text>
<text x="285.7" y="72">R9</text>
<text x="303.2" y="72">TL074</text>
<text x="304.1" y="69.4">U1B</text>
<text x="342.2" y="69.6">9</text>
<text x="354.9" y="67.1">8</text>
<text x="371.3" y="68.3">MIX_MONO</text>
<text x="129" y="72.7">Bias</text>
<text x="134.2" y="72.7">adj.</text>
<text x="223.1" y="72.1">GND</text>
<text x="285.1" y="74.5">10K</text>
<text x="298.1" y="72.2" transform="rotate(-90 298.1 72.2)">V_{bias}</text>
<text x="299" y="75.9">5</text>
<text x="301.1" y="77.1">+</text>
<text x="273.8" y="80.9">1uF</text>
<text x="274.2" y="78.3">C9</text>
<text x="299" y="81">6</text>
<text x="311.7" y="78.5">7</text>
<text x="318.2" y="79.6">1uF</text>
<text x="318.7" y="82.1">C6</text>
<text x="330.8" y="78.3">10K</text>
<text x="331.4" y="80.9">R7</text>
<text x="348.6" y="78.3">10K</text>
<text x="349.2" y="80.9">R8</text>
<text x="360.5" y="82.2">VCC</text>
<text x="371.4" y="79.6">Opamp</text>
<text x="379" y="79.6">bypass</text>
<text x="394.7" y="83.9" transform="rotate(-90 394.7 83.9)">4</text>
<text x="10.3" y="85.9">B</text>
<text x="259.6" y="86">LINE_IN_R</text>
<text x="285.1" y="89.8">10K</text>
<text x="306.7" y="89.8">10K</text>
<text x="367.6" y="88.5">C10</text>
<text x="386.1" y="88.5">C11</text>
<text x="395.8" y="88.1" transform="rotate(-90 395.8 88.1)">V+</text>
<text x="396.2" y="88.5">U1E</text>
<text x="408.2" y="85.9">B</text>
<text x="38.2" y="94.1">Opamp</text>
<text x="45.8" y="94.1">bypass</text>
<text x="274.2" y="92.3">R12</text>
<text x="275.3" y="94.8">1M</text>
<text x="285.1" y="92.3">R10</text>
<text x="306.7" y="92.3">R11</text>
<text x="327.3" y="91.3" transform="rotate(-90 327.3 91.3)">MIX_R</text>
<text x="367.1" y="90.8">10uF</text>
<text x="386.1" y="91">10nF</text>
<text x="394.7" y="95.9" transform="rotate(-90 394.7 95.9)">11</text>
<text x="395.8" y="92.6" transform="rotate(-90 395.8 92.6)">V-</text>
<text x="396.2" y="91">TL074</text>
<text x="25.2" y="96.2">VCC</text>
<text x="60.7" y="97.9" transform="rotate(-90 60.7 97.9)">4</text>
<text x="136.8" y="97.6" transform="rotate(-90 136.8 97.6)">VCC</text>
<text x="265" y="98.7">GND</text>
<text x="360.3" y="97.5">GND</text>
<text x="28.1" y="102.2">10uF</text>
<text x="28.9" y="104.7">C7</text>
<text x="45.3" y="102.5">10nF</text>
<text x="46.2" y="104.7">C8</text>
<text x="53.9" y="102.5">TL074</text>
<text x="55.8" y="105">U2E</text>
<text x="61.8" y="106.6" transform="rotate(-90 61.8 106.6)">V-</text>
<text x="61.8" y="102.1" transform="rotate(-90 61.8 102.1)">V+</text>
<text x="172.4" y="102.7" transform="rotate(-90 172.4 102.7)">V_{bias}</text>
<text x="25" y="111.4">GND</text>
<text x="60.7" y="109.9" transform="rotate(-90 60.7 109.9)">11</text>
<text x="111.4" y="111.6" transform="rotate(-90 111.4 111.6)">V_{bias}</text>
<text x="151.1" y="111.4">220K</text>
<text x="152.3" y="108.8">R13</text>
<text x="165" y="108.8">R14</text>
<text x="166" y="111.4">1M</text>
<text x="182.5" y="113.9">TL074</text>
<text x="183.4" y="111.4">U2C</text>
<text x="93.9" y="119">R15</text>
<text x="113" y="119">R16</text>
<text x="177.8" y="117.9">10</text>
<text x="180.5" y="119">+</text>
<text x="209.8" y="115.7">Headphones</text>
<text x="317.1" y="117.8">GND</text>
<text x="317.2" y="114.7">Mute</text>
<text x="332.5" y="118.2">Q1</text>
<text x="372.2" y="117.8">PHONE_L</text>
<text x="387.2" y="119.1">RN</text>
<text x="387.4" y="114">TN</text>
<text x="388" y="116.6">T</text>
<text x="51.8" y="125.6" transform="rotate(-90 51.8 125.6)">V_{bias}</text>
<text x="92.7" y="121.5">220K</text>
<text x="113" y="121.5">1M</text>
<text x="162.1" y="124.1">100nF</text>
<text x="178.4" y="122.9">9</text>
<text x="191.1" y="120.4">8</text>
<text x="233.4" y="125.6" transform="rotate(-90 233.4 125.6)">VCC</text>
<text x="237.2" y="125.6" transform="rotate(-90 237.2 125.6)">GND</text>
<text x="282.9" y="125.6" transform="rotate(-90 282.9 125.6)">VCC</text>
<text x="286.7" y="125.6" transform="rotate(-90 286.7 125.6)">GND</text>
<text x="318.7" y="125.3">R17</text>
<text x="329.9" y="121.4" transform="rotate(-90 329.9 121.4)">3</text>
<text x="332.5" y="120.8">S8050</text>
<text x="335.8" y="124.2">2</text>
<text x="372" y="122.9">PHONE_R</text>
<text x="387.2" y="124.2">SN</text>
<text x="387.9" y="121.7">R</text>
<text x="102.4" y="129.1">100nF</text>
<text x="103.5" y="126.6">C13</text>
<text x="116.5" y="129.1">TL074</text>
<text x="117.4" y="126.6">U2B</text>
<text x="130.3" y="131.7">100nF</text>
<text x="131.4" y="129.1">C16</text>
<text x="142.8" y="130.4">R20</text>
<text x="158.5" y="127.6" transform="rotate(-90 158.5 127.6)">A</text>
<text x="160.7" y="127.7" transform="rotate(-90 160.7 127.7)">1</text>
<text x="163.2" y="126.6">C12</text>
<text x="248.6" y="131.6" transform="rotate(-90 248.6 131.6)">PHONE_L</text>
<text x="298.1" y="131.6" transform="rotate(-90 298.1 131.6)">PHONE_R</text>
<text x="318.7" y="127.9">4K7</text>
<text x="329.9" y="129" transform="rotate(-90 329.9 129)">1</text>
<text x="346.7" y="129.1">R18</text>
<text x="346.7" y="131.7">10K</text>
<text x="376.8" y="128">GND</text>
<text x="387.9" y="126.7">S</text>
<text x="390.2" y="131.2">J2</text>
<text x="10.3" y="135.9">C</text>
<text x="27.3" y="135.6">PRE_IN</text>
<text x="53.3" y="135.5">1M</text>
<text x="53.3" y="132.9">R21</text>
<text x="112.3" y="133.1">5</text>
<text x="114.4" y="134.2">+</text>
<text x="125" y="135.6">7</text>
<text x="142.8" y="132.9">47K</text>
<text x="151.7" y="135.6">G</text>
<text x="151.7" y="137.9">2</text>
<text x="165.1" y="135.5">V1B</text>
<text x="240" y="136.4">100uF</text>
<text x="240" y="133.8">C14</text>
<text x="289.6" y="136.4">100uF</text>
<text x="289.6" y="133.8">C15</text>
<text x="316" y="135.6">~{MUTE}</text>
<text x="353.2" y="135.6">VCC</text>
<text x="390.2" y="133.7">Headphones</text>
<text x="390.3" y="136.2">min.</text>
<text x="408.2" y="135.9">C</text>
<text x="42.5" y="141.8">C20</text>
<text x="60.3" y="141.8">U2A</text>
<text x="100.1" y="142.9" transform="rotate(-90 100.1 142.9)">A</text>
<text x="102.3" y="142.9" transform="rotate(-90 102.3 142.9)">6</text>
<text x="112.3" y="138.2">6</text>
<text x="165.1" y="138">12AX7</text>
<text x="189.2" y="141.8">C17</text>
<text x="233.4" y="142.3" transform="rotate(-90 233.4 142.3)">6</text>
<text x="236" y="142.9" transform="rotate(-90 236 142.9)">7</text>
<text x="239.4" y="141.6">U3</text>
<text x="251.5" y="142.7">C18</text>
<text x="283" y="142.3" transform="rotate(-90 283 142.3)">6</text>
<text x="285.5" y="142.9" transform="rotate(-90 285.5 142.9)">7</text>
<text x="289" y="141.6">U4</text>
<text x="301" y="142.7">C19</text>
<text x="323.8" y="138">TTL high</text>
<text x="324.8" y="140.1">pullup</text>
<text x="334.6" y="141.8">R19</text>
<text x="334.6" y="139.3">10K</text>
<text x="33.7" y="148.3">T</text>
<text x="42" y="144.4">10nF</text>
<text x="55.2" y="148.3">3</text>
<text x="57.3" y="149.5">+</text>
<text x="59.3" y="144.4">TL074</text>
<text x="73.2" y="146.9">100nF</text>
<text x="74.3" y="144.4">C21</text>
<text x="87" y="145.6">R22</text>
<text x="87" y="148.2">47K</text>
<text x="156" y="145.5" transform="rotate(-90 156 145.5)">K</text>
<text x="158.2" y="145.5" transform="rotate(-90 158.2 145.5)">3</text>
<text x="189.2" y="144.4">100nF</text>
<text x="211.5" y="145.7">MIX_L</text>
<text x="229.2" y="144.5">3</text>
<text x="229.2" y="149.6">2</text>
<text x="231.3" y="145.6">+</text>
<text x="237.6" y="144.1">LM386</text>
<text x="241.9" y="147.1">5</text>
<text x="251.5" y="145.3">220uF</text>
<text x="260.8" y="145.7">MIX_R</text>
<text x="278.7" y="144.5">3</text>
<text x="278.7" y="149.6">2</text>
<text x="280.8" y="145.6">+</text>
<text x="287.2" y="144.1">LM386</text>
<text x="291.4" y="147.1">5</text>
<text x="301" y="145.3">220uF</text>
<text x="26.5" y="155.8">HI</text>
<text x="29.6" y="155.8">Input</text>
<text x="33.6" y="150.9">S</text>
<text x="55.2" y="153.4">2</text>
<text x="67.9" y="150.9">1</text>
<text x="93.2" y="150.9">G</text>
<text x="93.3" y="153.1">7</text>
<text x="106.7" y="150.7">V1A</text>
<text x="106.7" y="153.3">12AX7</text>
<text x="133.3" y="154.5">R25</text>
<text x="158.8" y="154.5">R26</text>
<text x="233.4" y="153.7" transform="rotate(-90 233.4 153.7)">4</text>
<text x="234.5" y="151" transform="rotate(-90 234.5 151)">GND V+</text>
<text x="236" y="153.1" transform="rotate(-90 236 153.1)">1</text>
<text x="238.5" y="152.5" transform="rotate(-90 238.5 152.5)">8</text>
<text x="250.2" y="152">R23</text>
<text x="250.2" y="154.5">10</text>
<text x="283" y="153.7" transform="rotate(-90 283 153.7)">4</text>
<text x="284.1" y="151" transform="rotate(-90 284.1 151)">GND V+</text>
<text x="285.5" y="153.1" transform="rotate(-90 285.5 153.1)">1</text>
<text x="288" y="152.5" transform="rotate(-90 288 152.5)">8</text>
<text x="299.7" y="152">R24</text>
<text x="299.7" y="154.5">10</text>
<text x="27.5" y="160.9">Guitar</text>
<text x="29.3" y="158.3">J3</text>
<text x="47.6" y="159.6">RV4</text>
<text x="67.2" y="158.5">1</text>
<text x="70.9" y="156.3" transform="rotate(-90 70.9 156.3)">2</text>
<text x="73.6" y="158.5">3</text>
<text x="97.5" y="160.8" transform="rotate(-90 97.5 160.8)">K</text>
<text x="99.8" y="160.7" transform="rotate(-90 99.8 160.7)">8</text>
<text x="134.3" y="157.1">1M</text>
<text x="158.8" y="157.1">100</text>
<text x="172.3" y="157.1" transform="rotate(-90 172.3 157.1)">10uF</text>
<text x="174.9" y="156.9" transform="rotate(-90 174.9 156.9)">C22</text>
<text x="186.4" y="160.1" transform="rotate(-90 186.4 160.1)">PRE_OUT</text>
<text x="248.7" y="157.8">Zobel</text>
<text x="251.5" y="160.9">C23</text>
<text x="298.3" y="157.8">Zobel</text>
<text x="301" y="160.9">C24</text>
<text x="45.6" y="164.8">1</text>
<text x="47" y="162.2">100K</text>
<text x="52" y="164.8">3</text>
<text x="66.9" y="166">500K</text>
<text x="69.2" y="163.4">RV3</text>
<text x="72.9" y="166">lin</text>
<text x="85.1" y="167.2">R27</text>
<text x="251.5" y="163.4">47nF</text>
<text x="301" y="163.4">47nF</text>
<text x="49.3" y="169" transform="rotate(-90 49.3 169)">2</text>
<text x="51.3" y="169.3">Gain</text>
<text x="51.5" y="171.8">CW</text>
<text x="51.6" y="173.8">CCW decrease</text>
<text x="56.6" y="171.8">increase</text>
<text x="56.7" y="169.3">range</text>
<text x="85.1" y="169.8">1M</text>
<text x="100.3" y="172.3">100</text>
<text x="100.3" y="169.8">R28</text>
<text x="113.9" y="172.4" transform="rotate(-90 113.9 172.4)">10uF</text>
<text x="116.4" y="172.1" transform="rotate(-90 116.4 172.1)">C25</text>
<text x="165.1" y="172.5">F1</text>
<text x="172.9" y="173.7">VCC</text>
<text x="211.7" y="168.6">GND</text>
<text x="40.7" y="179.7">2.2uF</text>
<text x="42.2" y="177.4">C26</text>
<text x="165.1" y="175">F2</text>
<text x="165.7" y="174.7">4</text>
<text x="165.7" y="177.2">9</text>
<text x="165.7" y="179.8">5</text>
<text x="172.9" y="178.8">GND</text>
<text x="10.3" y="185.9">D</text>
<text x="153.9" y="185.3">12AX7</text>
<text x="155.2" y="183">V1C</text>
<text x="210.3" y="184.3">Speaker</text>
<text x="408.2" y="185.9">D</text>
<text x="214.4" y="187.6">VCC</text>
<text x="280.4" y="191.2" transform="rotate(-90 280.4 191.2)">1</text>
<text x="284.6" y="190.9">U5</text>
<text x="114" y="193.5" transform="rotate(-90 114 193.5)">GND</text>
<text x="250" y="195.3">~{MUTE}</text>
<text x="267.3" y="194.1">3</text>
<text x="269.7" y="195.2">~{MUTE}</text>
<text x="281.5" y="196.1" transform="rotate(-90 281.5 196.1)">VCC</text>
<text x="285.5" y="195.2">OUT_L+</text>
<text x="285.5" y="197.7">OUT_L-</text>
<text x="293.3" y="194.1">10</text>
<text x="293.9" y="196.6">9</text>
<text x="305.4" y="196.6">S</text>
<text x="305.5" y="194.1">T</text>
<text x="218" y="198.5" transform="rotate(-90 218 198.5)">C27</text>
<text x="220.6" y="199.6" transform="rotate(-90 220.6 199.6)">100nF</text>
<text x="245.2" y="200.3">MIX_MONO</text>
<text x="267.3" y="199.1">4</text>
<text x="267.3" y="201.7">5</text>
<text x="269.7" y="200.3">IN_L</text>
<text x="269.7" y="202.8">IN_R</text>
<text x="276.7" y="199.7">TPA3110</text>
<text x="285.2" y="202.8">OUT_R+</text>
<text x="293.9" y="201.7">8</text>
<text x="305.3" y="203">Speaker</text>
<text x="308.9" y="201">J4</text>
<text x="267.3" y="204.2">6</text>
<text x="269.7" y="205.3">IN_GND</text>
<text x="280.4" y="209" transform="rotate(-90 280.4 209)">2</text>
<text x="281.5" y="206.5" transform="rotate(-90 281.5 206.5)">GND</text>
<text x="285.2" y="205.3">OUT_R-</text>
<text x="293.9" y="204.2">7</text>
<text x="227.9" y="212.8" transform="rotate(-90 227.9 212.8)">C28</text>
<text x="230.5" y="213.4" transform="rotate(-90 230.5 213.4)">10uF</text>
<text x="256.1" y="214" transform="rotate(-90 256.1 214)">R29</text>
<text x="258.7" y="214" transform="rotate(-90 258.7 214)">10K</text>
<text x="46.8" y="221.8">FX Enable/Bypass</text>
<text x="53.2" y="219">SW2B</text>
<text x="51.4" y="227.1">5</text>
<text x="59" y="224.5">6</text>
<text x="212.9" y="223.2">GND</text>
<text x="32" y="228.3">PRE_OUT</text>
<text x="59" y="229.6">4</text>
<text x="69.9" y="233.3">R34</text>
<text x="111.1" y="233.3">R30</text>
<text x="125.1" y="233.3">R33</text>
<text x="10.3" y="235.9">E</text>
<text x="69.9" y="235.8">220K</text>
<text x="78.2" y="238.5">T</text>
<text x="95.9" y="238.5">T</text>
<text x="111.1" y="235.8">10K</text>
<text x="124.4" y="235.8">220K</text>
<text x="408.3" y="235.9">E</text>
<text x="69.9" y="243.4">R35</text>
<text x="69.9" y="246">10K</text>
<text x="78" y="241">S</text>
<text x="81.5" y="245.5">J5</text>
<text x="91.3" y="245.5">J6</text>
<text x="95.8" y="241">S</text>
<text x="102.3" y="244.7">1uF</text>
<text x="119.3" y="243.6">13</text>
<text x="78" y="247.5">FX Send</text>
<text x="87.6" y="247.5">FX Return</text>
<text x="102.2" y="247.2">C30</text>
<text x="119.3" y="248.7">12</text>
<text x="122" y="249.8">+</text>
<text x="132" y="246.1">14</text>
<text x="149.1" y="247.3">FX_OUT</text>
<text x="36.4" y="252.4">GND</text>
<text x="124.1" y="254.9">TL074</text>
<text x="125" y="257.4">U2D</text>
<text x="139" y="254.9">C29</text>
<text x="139.1" y="252.3">1uF</text>
<text x="46.8" y="261.7">FX Enable/Bypass</text>
<text x="53.3" y="258.9">SW2A</text>
<text x="59" y="263.9">3</text>
<text x="73.6" y="263.5">D2</text>
<text x="119.1" y="258.6" transform="rotate(-90 119.1 258.6)">V_{bias}</text>
<text x="36.6" y="267.7">VCC</text>
<text x="51.4" y="266.4">2</text>
<text x="59" y="269">1</text>
<text x="70.6" y="266">LED blue</text>
<text x="66.5" y="273.9">FX loop</text>
<text x="75.2" y="273.9">indicator</text>
<text x="91.6" y="270.2">GND</text>
<text x="10.3" y="285.9">F</text>
<text x="35" y="286.9">1</text>
<text x="85" y="286.9">2</text>
<text x="135" y="286.9">3</text>
<text x="185" y="286.9">4</text>
<text x="235" y="286.9">5</text>
<text x="285" y="286.9">6</text>
<text x="335" y="286.9">7</text>
<text x="385" y="286.9">8</text>
<text x="408.3" y="285.9">F</text>
</g>
<g font-size=".7">
<text x="236.7" y="149.7" transform="rotate(-90 236.7 149.7)">GAINBYPASS</text>
<text x="239.2" y="148.5" transform="rotate(-90 239.2 148.5)">GAIN</text>
<text x="286.2" y="149.7" transform="rotate(-90 286.2 149.7)">GAINBYPASS</text>
<text x="288.8" y="148.5" transform="rotate(-90 288.8 148.5)">GAIN</text>
</g>
</svg>
